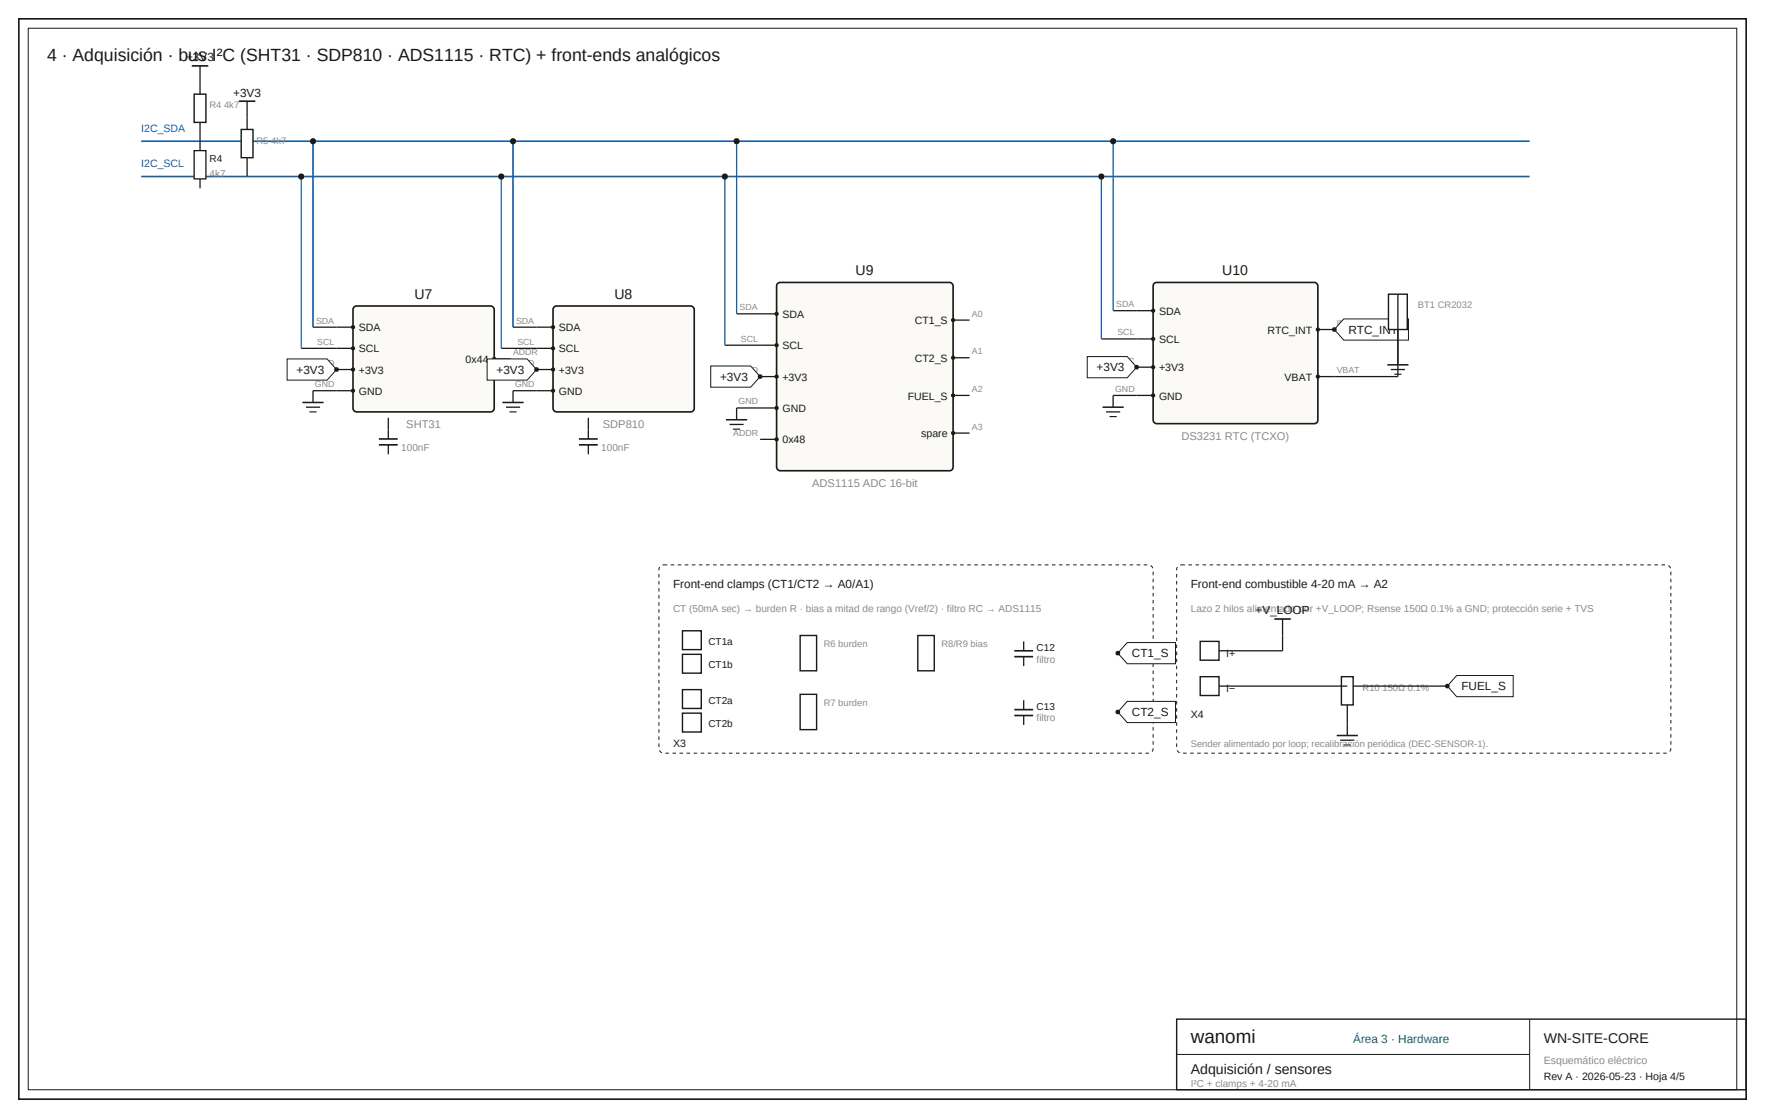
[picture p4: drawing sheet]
<svg xmlns="http://www.w3.org/2000/svg" width="397mm" height="251mm" viewBox="0 0 397 251" stroke-linecap="round" stroke-linejoin="round" font-family="sans-serif">
<path d="M4.2 4.2h388.4v242.9h-388.4z" fill="none" stroke="#1a1a18" stroke-width=".37"/>
<path d="M6.3 6.3h384.2v238.7h-384.2z" fill="none" stroke="#1a1a18" stroke-width=".22"/>
<path d="M31.7 31.7h312.3M31.7 39.7h312.3" fill="none" stroke="#185fa5" stroke-width=".37"/>
<path d="M43.7 33.9h2.6v6.3h-2.6z" fill="#fff" stroke="#1a1a18" stroke-width=".29"/>
<path d="M45 31.7v2.2M45 40.2v2.1" fill="none" stroke="#1a1a18" stroke-width=".29"/>
<path d="M43.7 21.2h2.6v6.3h-2.6z" fill="#fff" stroke="#1a1a18" stroke-width=".32"/>
<path d="M45 14.8v6.4M45 27.5v4.2" fill="none" stroke="#1a1a18" stroke-width=".29"/>
<path d="M43.1 14.8h3.7" fill="none" stroke="#1a1a18" stroke-width=".37"/>
<path d="M54.2 29.1h2.7v6.4h-2.7z" fill="#fff" stroke="#1a1a18" stroke-width=".32"/>
<path d="M55.6 22.8v6.3M55.6 35.5v4.2" fill="none" stroke="#1a1a18" stroke-width=".29"/>
<path d="M53.7 22.8h3.7" fill="none" stroke="#1a1a18" stroke-width=".37"/>
<path d="M79.6 69l.6-.2h30.1a.85 .85 0 0 1 .8 .8v22.2a.79 .79 0 0 1-.8 .8h-30.1a.85 .85 0 0 1-.8-.8v-22.2z" fill="#fbfaf7" stroke="#1a1a18" stroke-width=".37"/>
<path d="M75.7 73.6h3.7" fill="none" stroke="#1a1a18" stroke-width=".29"/>
<circle cx="79.4" cy="73.6" r=".48" fill="#1a1a18"/>
<path d="M75.7 78.3h3.7" fill="none" stroke="#1a1a18" stroke-width=".29"/>
<circle cx="79.4" cy="78.3" r=".48" fill="#1a1a18"/>
<path d="M75.7 83.1h3.7" fill="none" stroke="#1a1a18" stroke-width=".29"/>
<circle cx="79.4" cy="83.1" r=".48" fill="#1a1a18"/>
<path d="M75.7 87.8h3.7" fill="none" stroke="#1a1a18" stroke-width=".29"/>
<circle cx="79.4" cy="87.8" r=".48" fill="#1a1a18"/>
<path d="M111.1 80.7h3.7" fill="none" stroke="#1a1a18" stroke-width=".29"/>
<circle cx="111.1" cy="80.7" r=".48" fill="#1a1a18"/>
<path d="M70.4 73.6h5.3" fill="none" stroke="#1a1a18" stroke-width=".29"/>
<path d="M70.4 31.7v41.9" fill="none" stroke="#185fa5" stroke-width=".29"/>
<circle cx="70.4" cy="31.8" r=".69" fill="#1a1a18"/>
<path d="M67.7 78.3h8" fill="none" stroke="#1a1a18" stroke-width=".29"/>
<path d="M67.7 39.7v38.6" fill="none" stroke="#185fa5" stroke-width=".29"/>
<circle cx="67.7" cy="39.7" r=".69" fill="#1a1a18"/>
<path d="M64.6 80.7h9l2.1 2.4-2.1 2.4h-9z" fill="#fff" stroke="#1a1a18" stroke-width=".22"/>
<circle cx="75.7" cy="83.1" r=".53" fill="#1a1a18"/>
<path d="M68.8 91.5h3.2M75.7 87.8h-5.3v2.7M87.3 93.9v4.8M87.3 100v2.1" fill="none" stroke="#1a1a18" stroke-width=".29"/>
<path d="M68 90.5h4.8" fill="none" stroke="#1a1a18" stroke-width=".34"/>
<path d="M69.6 92.6h1.6" fill="none" stroke="#1a1a18" stroke-width=".26"/>
<path d="M85.2 98.7h4.2M85.2 100h4.2" fill="none" stroke="#1a1a18" stroke-width=".37"/>
<path d="M124.6 69l.5-.2h30.2a.85 .85 0 0 1 .8 .8v22.2a.79 .79 0 0 1-.8 .8h-30.2a.85 .85 0 0 1-.7-.8v-22.2z" fill="#fbfaf7" stroke="#1a1a18" stroke-width=".37"/>
<path d="M120.6 73.6h3.8" fill="none" stroke="#1a1a18" stroke-width=".29"/>
<circle cx="124.4" cy="73.6" r=".48" fill="#1a1a18"/>
<path d="M120.6 78.3h3.8" fill="none" stroke="#1a1a18" stroke-width=".29"/>
<circle cx="124.4" cy="78.3" r=".48" fill="#1a1a18"/>
<path d="M120.6 83.1h3.8" fill="none" stroke="#1a1a18" stroke-width=".29"/>
<circle cx="124.4" cy="83.1" r=".48" fill="#1a1a18"/>
<path d="M120.6 87.8h3.8" fill="none" stroke="#1a1a18" stroke-width=".29"/>
<circle cx="124.4" cy="87.8" r=".48" fill="#1a1a18"/>
<path d="M115.4 73.6h5.2" fill="none" stroke="#1a1a18" stroke-width=".29"/>
<path d="M115.4 31.7v41.9" fill="none" stroke="#185fa5" stroke-width=".29"/>
<circle cx="115.4" cy="31.7" r=".69" fill="#1a1a18"/>
<path d="M112.7 78.3h7.9" fill="none" stroke="#1a1a18" stroke-width=".29"/>
<path d="M112.7 39.7v38.6" fill="none" stroke="#185fa5" stroke-width=".29"/>
<circle cx="112.7" cy="39.7" r=".69" fill="#1a1a18"/>
<path d="M109.5 80.7h9l2.1 2.4-2.1 2.4h-9z" fill="#fff" stroke="#1a1a18" stroke-width=".22"/>
<circle cx="120.6" cy="83.1" r=".53" fill="#1a1a18"/>
<path d="M113.8 91.5h3.1M120.6 87.8h-5.2v2.7M132.3 93.9v4.8M132.3 100v2.1" fill="none" stroke="#1a1a18" stroke-width=".29"/>
<path d="M113 90.5h4.7" fill="none" stroke="#1a1a18" stroke-width=".34"/>
<path d="M114.6 92.6h1.6" fill="none" stroke="#1a1a18" stroke-width=".26"/>
<path d="M130.2 98.7h4.2M130.2 100h4.2" fill="none" stroke="#1a1a18" stroke-width=".37"/>
<path d="M174.9 63.7l.5-.2h38.1a.85 .85 0 0 1 .8 .8v40.7a.79 .79 0 0 1-.8 .8h-38.1a.85 .85 0 0 1-.8-.8v-40.7z" fill="#fbfaf7" stroke="#1a1a18" stroke-width=".37"/>
<path d="M170.9 70.6h3.7" fill="none" stroke="#1a1a18" stroke-width=".29"/>
<circle cx="174.6" cy="70.6" r=".48" fill="#1a1a18"/>
<path d="M170.9 77.6h3.7" fill="none" stroke="#1a1a18" stroke-width=".29"/>
<circle cx="174.6" cy="77.6" r=".48" fill="#1a1a18"/>
<path d="M170.9 84.7h3.7" fill="none" stroke="#1a1a18" stroke-width=".29"/>
<circle cx="174.6" cy="84.7" r=".48" fill="#1a1a18"/>
<path d="M170.9 91.7h3.7" fill="none" stroke="#1a1a18" stroke-width=".29"/>
<circle cx="174.6" cy="91.7" r=".48" fill="#1a1a18"/>
<path d="M170.9 98.8h3.7" fill="none" stroke="#1a1a18" stroke-width=".29"/>
<circle cx="174.6" cy="98.8" r=".48" fill="#1a1a18"/>
<path d="M214.3 72h3.7" fill="none" stroke="#1a1a18" stroke-width=".29"/>
<circle cx="214.3" cy="72" r=".48" fill="#1a1a18"/>
<path d="M214.3 80.4h3.7" fill="none" stroke="#1a1a18" stroke-width=".29"/>
<circle cx="214.3" cy="80.4" r=".48" fill="#1a1a18"/>
<path d="M214.3 88.9h3.7" fill="none" stroke="#1a1a18" stroke-width=".29"/>
<circle cx="214.3" cy="88.9" r=".48" fill="#1a1a18"/>
<path d="M214.3 97.4h3.7" fill="none" stroke="#1a1a18" stroke-width=".29"/>
<circle cx="214.3" cy="97.4" r=".48" fill="#1a1a18"/>
<path d="M165.6 70.6h5.3" fill="none" stroke="#1a1a18" stroke-width=".29"/>
<path d="M165.6 31.7v38.9" fill="none" stroke="#185fa5" stroke-width=".29"/>
<circle cx="165.6" cy="31.8" r=".69" fill="#1a1a18"/>
<path d="M163 77.6h7.9" fill="none" stroke="#1a1a18" stroke-width=".29"/>
<path d="M163 39.7v37.9" fill="none" stroke="#185fa5" stroke-width=".29"/>
<circle cx="163" cy="39.7" r=".69" fill="#1a1a18"/>
<path d="M159.8 82.3h9l2.1 2.4-2.1 2.3h-9z" fill="#fff" stroke="#1a1a18" stroke-width=".22"/>
<circle cx="170.9" cy="84.7" r=".53" fill="#1a1a18"/>
<path d="M164 95.4h3.2M170.9 91.7h-5.3v2.7" fill="none" stroke="#1a1a18" stroke-width=".29"/>
<path d="M163.2 94.4h4.8" fill="none" stroke="#1a1a18" stroke-width=".34"/>
<path d="M164.8 96.5h1.6" fill="none" stroke="#1a1a18" stroke-width=".26"/>
<path d="M259.5 63.7l.6-.2h35.4a.85 .85 0 0 1 .8 .8v30.2a.79 .79 0 0 1-.8 .7h-35.4a.85 .85 0 0 1-.8-.7v-30.2z" fill="#fbfaf7" stroke="#1a1a18" stroke-width=".37"/>
<path d="M255.6 69.8h3.7" fill="none" stroke="#1a1a18" stroke-width=".29"/>
<circle cx="259.3" cy="69.8" r=".48" fill="#1a1a18"/>
<path d="M255.6 76.2h3.7" fill="none" stroke="#1a1a18" stroke-width=".29"/>
<circle cx="259.3" cy="76.2" r=".48" fill="#1a1a18"/>
<path d="M255.6 82.5h3.7" fill="none" stroke="#1a1a18" stroke-width=".29"/>
<circle cx="259.3" cy="82.5" r=".48" fill="#1a1a18"/>
<path d="M255.6 88.9h3.7" fill="none" stroke="#1a1a18" stroke-width=".29"/>
<circle cx="259.3" cy="88.9" r=".48" fill="#1a1a18"/>
<path d="M296.3 74.1h3.7" fill="none" stroke="#1a1a18" stroke-width=".29"/>
<circle cx="296.3" cy="74.1" r=".48" fill="#1a1a18"/>
<path d="M296.3 84.7h3.7" fill="none" stroke="#1a1a18" stroke-width=".29"/>
<circle cx="296.3" cy="84.7" r=".48" fill="#1a1a18"/>
<path d="M250.3 69.8h5.3" fill="none" stroke="#1a1a18" stroke-width=".29"/>
<path d="M250.3 31.7v38.1" fill="none" stroke="#185fa5" stroke-width=".29"/>
<circle cx="250.3" cy="31.8" r=".69" fill="#1a1a18"/>
<path d="M247.6 76.2h8" fill="none" stroke="#1a1a18" stroke-width=".29"/>
<path d="M247.6 39.7v36.5" fill="none" stroke="#185fa5" stroke-width=".29"/>
<circle cx="247.6" cy="39.7" r=".69" fill="#1a1a18"/>
<path d="M244.5 80.2h9l2.1 2.3-2.1 2.4h-9z" fill="#fff" stroke="#1a1a18" stroke-width=".22"/>
<circle cx="255.6" cy="82.5" r=".53" fill="#1a1a18"/>
<path d="M248.7 92.6h3.2M255.6 88.9h-5.3v2.6" fill="none" stroke="#1a1a18" stroke-width=".29"/>
<path d="M247.9 91.5h4.8" fill="none" stroke="#1a1a18" stroke-width=".34"/>
<path d="M249.5 93.7h1.6" fill="none" stroke="#1a1a18" stroke-width=".26"/>
<path d="M302.2 71.7h14.5v4.8h-14.5l-2.2-2.4z" fill="#fff" stroke="#1a1a18" stroke-width=".22"/>
<circle cx="300" cy="74.1" r=".53" fill="#1a1a18"/>
<path d="M312.2 66.1h4.2v8h-4.2z" fill="#fff" stroke="#1a1a18" stroke-width=".32"/>
<path d="M314.3 66.1v18.6h-14.3M312.7 83.1h3.2" fill="none" stroke="#1a1a18" stroke-width=".29"/>
<path d="M311.9 82h4.8" fill="none" stroke="#1a1a18" stroke-width=".34"/>
<path d="M313.5 84.1h1.6" fill="none" stroke="#1a1a18" stroke-width=".26"/>
<path d="M148.4 127.4l.8-.4h109a1.13 1.13 0 0 1 1.1 1.1v40.2a1.06 1.06 0 0 1-1.1 1h-109a1.13 1.13 0 0 1-1-1v-40.2z" fill="none" stroke="#1a1a18" stroke-width=".22" stroke-dasharray=".8 .8" stroke-linecap="butt"/>
<path d="M153.5 141.8h4.2v4.2h-4.2zM153.5 147.1h4.2v4.2h-4.2zM153.5 155h4.2v4.3h-4.2zM153.5 160.3h4.2v4.3h-4.2z" fill="none" stroke="#1a1a18" stroke-width=".32"/>
<g fill="#fff" stroke="#1a1a18" stroke-width=".32">
<path d="M179.9 142.9h3.7v7.9h-3.7z"/>
<path d="M179.9 156.1h3.7v7.9h-3.7z"/>
<path d="M206.4 142.9h3.7v7.9h-3.7z"/>
</g>
<path d="M230.2 144.2v2.1M230.2 147.6v2.2M230.2 157.4v2.1M230.2 160.9v2.1" fill="none" stroke="#1a1a18" stroke-width=".29"/>
<path d="M228.1 146.3h4.2M228.1 147.6h4.2M228.1 159.5h4.2M228.1 160.9h4.2" fill="none" stroke="#1a1a18" stroke-width=".37"/>
<path d="M253.5 144.5h10.8v4.7h-10.8l-2.1-2.4z" fill="#fff" stroke="#1a1a18" stroke-width=".22"/>
<circle cx="251.3" cy="146.8" r=".53" fill="#1a1a18"/>
<path d="M253.5 157.7h10.8v4.8h-10.8l-2.1-2.4z" fill="#fff" stroke="#1a1a18" stroke-width=".22"/>
<circle cx="251.3" cy="160.1" r=".53" fill="#1a1a18"/>
<path d="M264.8 127.4l.8-.4h109a1.13 1.13 0 0 1 1.1 1.1v40.2a1.06 1.06 0 0 1-1.1 1h-109a1.13 1.13 0 0 1-1-1v-40.2z" fill="none" stroke="#1a1a18" stroke-width=".22" stroke-dasharray=".8 .8" stroke-linecap="butt"/>
<path d="M269.9 144.2h4.2v4.2h-4.2zM269.9 152.1h4.2v4.3h-4.2z" fill="none" stroke="#1a1a18" stroke-width=".32"/>
<path d="M288.4 139.2v7.1h-14.3" fill="none" stroke="#1a1a18" stroke-width=".29"/>
<path d="M286.5 139.2h3.7" fill="none" stroke="#1a1a18" stroke-width=".37"/>
<path d="M301.6 152.1h2.7v6.4h-2.7z" fill="#fff" stroke="#1a1a18" stroke-width=".32"/>
<path d="M274.1 154.3h28.8M302.9 158.5v6.9M301.4 166.4h3.1" fill="none" stroke="#1a1a18" stroke-width=".29"/>
<path d="M300.6 165.4h4.7" fill="none" stroke="#1a1a18" stroke-width=".34"/>
<path d="M302.2 167.5h1.5" fill="none" stroke="#1a1a18" stroke-width=".26"/>
<path d="M327.6 151.9h12.7v4.7h-12.7l-2.2-2.3z" fill="#fff" stroke="#1a1a18" stroke-width=".22"/>
<circle cx="325.4" cy="154.2" r=".53" fill="#1a1a18"/>
<path d="M304.3 154.3h21.1" fill="none" stroke="#1a1a18" stroke-width=".29"/>
<path d="M264.6 229.1h128v15.9h-128z" fill="none" stroke="#1a1a18" stroke-width=".32"/>
<path d="M264.6 237.1h79.4M344 229.1v15.9" fill="none" stroke="#1a1a18" stroke-width=".22"/>
<text font-size="4.2" fill="#1a1a18" x="267.8" y="234.4">wanomi</text>
<text font-size="4" fill="#1a1a18" x="10.6" y="13.8">4 · Adquisición · bus I²C (SHT31 · SDP810 · ADS1115 · RTC) + front-ends analógicos</text>
<g font-size="3.2" fill="#1a1a18">
<text x="192.4" y="61.9">U9</text>
<text x="274.8" y="61.9">U10</text>
<text x="93.2" y="67.2">U7</text>
<text x="138.1" y="67.2">U8</text>
<text x="347.1" y="234.4">WN-SITE-CORE</text>
<text x="267.8" y="241.6">Adquisición / sensores</text>
</g>
<g font-size="2.6" fill="#1a1a18">
<text x="41.8" y="13.8">+3V3</text>
<text x="52.4" y="21.7">+3V3</text>
<text x="303.2" y="75">RTC_INT</text>
<text x="246.6" y="83.5">+3V3</text>
<text x="66.7" y="84">+3V3</text>
<text x="111.7" y="84">+3V3</text>
<text x="161.9" y="85.6">+3V3</text>
<text x="151.3" y="132.3">Front-end clamps (CT1/CT2 → A0/A1)</text>
<text x="267.8" y="132.3">Front-end combustible 4-20 mA → A2</text>
<text x="282.3" y="138.1">+V_LOOP</text>
<text x="254.5" y="147.8">CT1_S</text>
<text x="328.6" y="155.2">FUEL_S</text>
<text x="254.5" y="161">CT2_S</text>
</g>
<text font-size="2.6" fill="#0f6e56" x="304.3" y="234.4">Área 3 · Hardware</text>
<g font-size="2.5" fill="#8c8b85">
<text x="91.3" y="96.3">SHT31</text>
<text x="135.5" y="96.3">SDP810</text>
<text x="265.6" y="99">DS3231 RTC (TCXO)</text>
<text x="182.6" y="109.5">ADS1115 ADC 16-bit</text>
</g>
<g font-size="2.4" fill="#185fa5">
<text x="31.7" y="29.6">I2C_SDA</text>
<text x="31.7" y="37.6">I2C_SCL</text>
</g>
<g font-size="2.4" fill="#1a1a18">
<text x="175.9" y="71.5">SDA</text>
<text x="260.6" y="70.8">SDA</text>
<text x="80.7" y="74.5">SDA</text>
<text x="125.7" y="74.5">SDA</text>
<text x="205.7" y="72.9">CT1_S</text>
<text x="260.6" y="77.1">SCL</text>
<text x="285" y="75">RTC_INT</text>
<text x="80.7" y="79.2">SCL</text>
<text x="104.7" y="81.6">0x44</text>
<text x="125.7" y="79.2">SCL</text>
<text x="175.9" y="78.5">SCL</text>
<text x="205.7" y="81.4">CT2_S</text>
<text x="260.6" y="83.5">+3V3</text>
<text x="80.7" y="84">+3V3</text>
<text x="80.7" y="88.8">GND</text>
<text x="125.7" y="84">+3V3</text>
<text x="125.7" y="88.8">GND</text>
<text x="175.9" y="85.6">+3V3</text>
<text x="204.1" y="89.8">FUEL_S</text>
<text x="260.6" y="89.8">GND</text>
<text x="288.8" y="85.6">VBAT</text>
<text x="175.9" y="92.6">GND</text>
<text x="175.9" y="99.7">0x48</text>
<text x="207.1" y="98.3">spare</text>
<text x="275.7" y="147.6">I+</text>
<text x="275.7" y="155.6">I−</text>
<text x="267.8" y="161.4">X4</text>
<text x="151.3" y="168">X3</text>
<text x="347.1" y="242.9">Rev A · 2026-05-23 · Hoja 4/5</text>
</g>
<text font-size="2.4" fill="#8c8b85" x="347.1" y="239.2">Esquemático eléctrico</text>
<g font-size="2.2" fill="#1a1a18">
<text x="47.1" y="36.5">R4</text>
<text x="159.3" y="145">CT1a</text>
<text x="233.1" y="146.3">C12</text>
<text x="159.3" y="150.3">CT1b</text>
<text x="159.3" y="158.2">CT2a</text>
<text x="233.1" y="159.5">C13</text>
<text x="159.3" y="163.5">CT2b</text>
</g>
<g font-size="2.2" fill="#8c8b85">
<text x="47.1" y="39.7">4k7</text>
<text x="90.2" y="101.3">100nF</text>
<text x="135.2" y="101.3">100nF</text>
<text x="151.3" y="137.6">CT (50mA sec) → burden R · bias a mitad de rango (Vref/2) · filtro RC → ADS1115</text>
<text x="267.8" y="137.6">Lazo 2 hilos alimentado por +V_LOOP; Rsense 150Ω 0.1% a GND; protección serie + TVS</text>
<text x="233.1" y="149">filtro</text>
<text x="233.1" y="162.2">filtro</text>
<text x="267.8" y="244.5">I²C + clamps + 4-20 mA</text>
</g>
<g font-size="2.1" fill="#8c8b85">
<text x="47.1" y="24.3">R4 4k7</text>
<text x="57.7" y="32.3">R5 4k7</text>
<text x="318.8" y="69.3">BT1 CR2032</text>
<text x="185.2" y="145.5">R6 burden</text>
<text x="211.7" y="145.5">R8/R9 bias</text>
<text x="306.4" y="155.3">R10 150Ω 0.1%</text>
<text x="185.2" y="158.8">R7 burden</text>
<text x="267.8" y="168">Sender alimentado por loop; recalibración periódica (DEC-SENSOR-1).</text>
</g>
<g font-size="2" fill="#8c8b85">
<text x="166.3" y="69.8">SDA</text>
<text x="218.5" y="71.2">A0</text>
<text x="251" y="69.1">SDA</text>
<text x="71.1" y="72.8">SDA</text>
<text x="71.3" y="77.5">SCL</text>
<text x="116" y="72.8">SDA</text>
<text x="116.3" y="77.5">SCL</text>
<text x="166.6" y="76.8">SCL</text>
<text x="251.3" y="75.4">SCL</text>
<text x="300.6" y="73.3">INT</text>
<text x="71" y="82.3">VDD</text>
<text x="115.4" y="79.9">ADDR</text>
<text x="116" y="82.3">VDD</text>
<text x="166.3" y="83.9">VDD</text>
<text x="218.5" y="79.6">A1</text>
<text x="250.9" y="81.8">VCC</text>
<text x="300.6" y="83.9">VBAT</text>
<text x="70.8" y="87">GND</text>
<text x="115.8" y="87">GND</text>
<text x="218.5" y="88.1">A2</text>
<text x="250.7" y="88.1">GND</text>
<text x="166.1" y="90.9">GND</text>
<text x="164.9" y="98">ADDR</text>
<text x="218.5" y="96.6">A3</text>
</g>
</svg>
